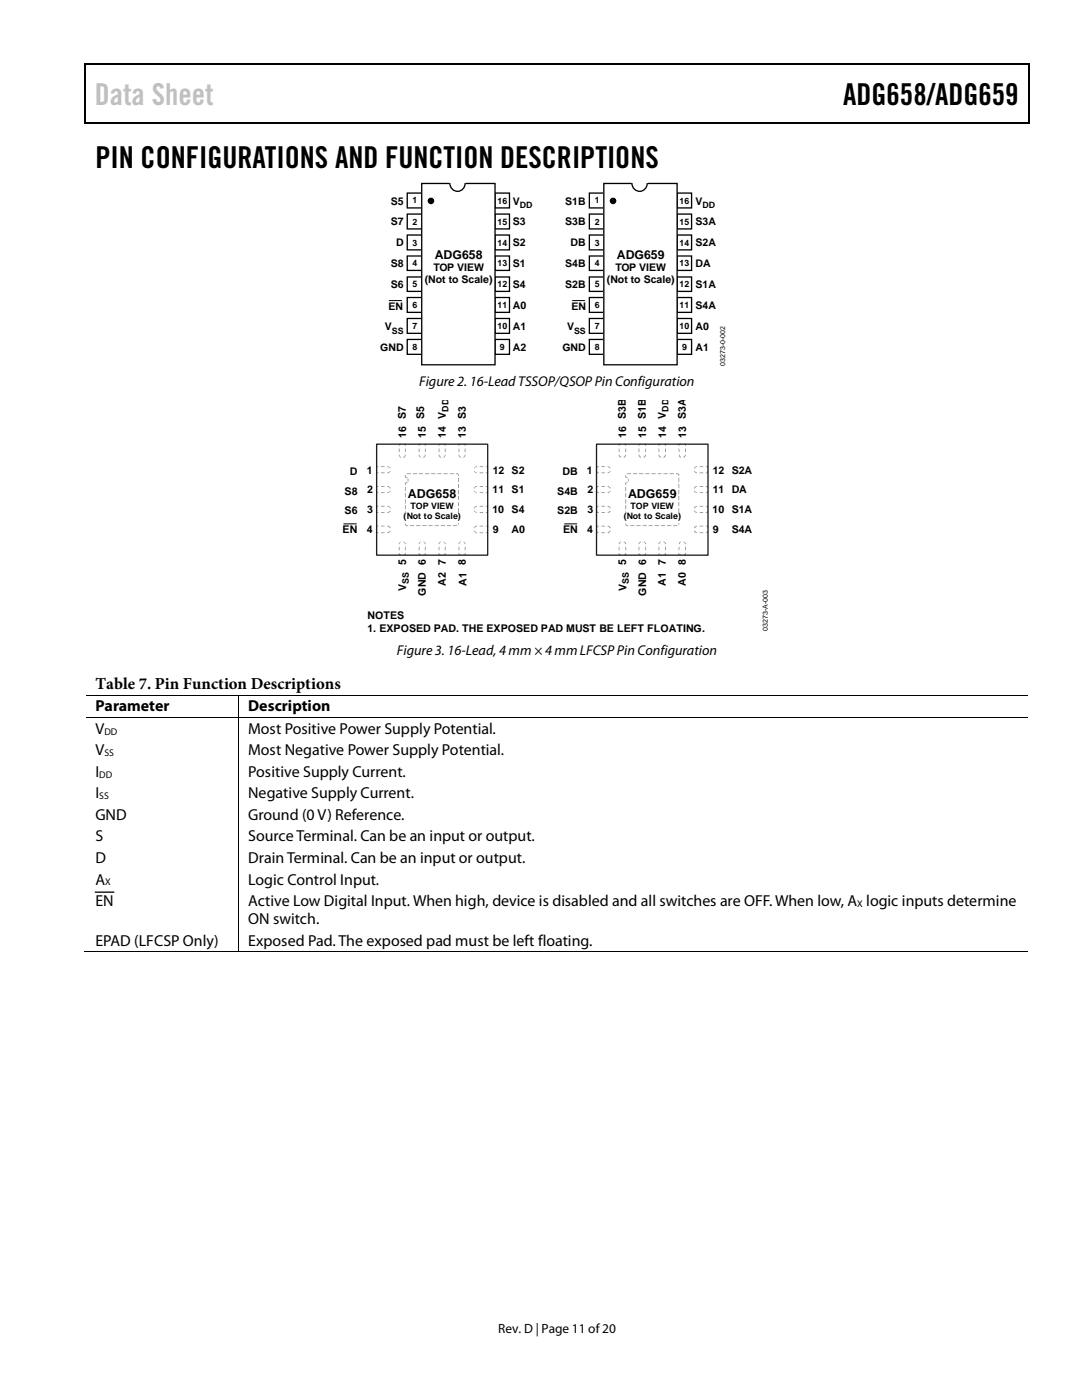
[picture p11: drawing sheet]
<svg xmlns="http://www.w3.org/2000/svg" width="216mm" height="279mm" viewBox="0 0 216 279" stroke-linecap="round" stroke-linejoin="round" font-family="sans-serif">
<path d="M16.9 12.7h.2v1h-.2zM16.9 12.7h.2v.3h-.2zM82.5 12.7h.3v.3h-.3zM205.1 12.7h.3v1h-.3zM205.1 12.7h.3v.3h-.3zM16.9 24.4h.2v.2h-.2zM82.3 24.4h.2v.2h-.2zM205.1 24.4h.3v.2h-.3z" fill="#000"/>
<path d="M17 13.7v10.7M17.1 12.8h65.4M82.8 12.8h122.3M205.2 13.7v10.7M17.1 24.5h188" fill="none" stroke="#000" stroke-width=".25"/>
<g fill="none" stroke="#000" stroke-width=".26">
<path d="M81.3 38.5h2.9v3h-2.9zM98.8 38.5h2.9v3h-2.9zM81.3 42.7h2.9v3h-2.9zM81.3 46.9h2.9v3h-2.9zM81.3 51.1h2.9v2.9h-2.9zM81.3 55.3h2.9v2.9h-2.9zM81.3 59.4h2.9v2.9h-2.9zM98.8 42.7h2.9v3h-2.9zM98.8 46.9h2.9v3h-2.9zM98.8 51.1h2.9v2.9h-2.9zM98.8 55.3h2.9v2.9h-2.9zM98.8 59.4h2.9v2.9h-2.9z"/>
<path d="M81.3 63.6h2.9v2.9h-2.9zM81.3 67.7h2.9v3h-2.9zM98.8 63.6h2.9v2.9h-2.9zM98.8 67.7h2.9v3h-2.9z"/>
</g>
<path d="M84.2 36.6h14.6v36.2h-14.6z" fill="#fff"/>
<path d="M84.2 36.6h14.6v36.2h-14.6z" fill="none" stroke="#000" stroke-width=".26"/>
<path d="M89.8 36.4h3v.5h-3z" fill="#fff"/>
<path d="M89.8 36.4h3v.5h-3z" fill="none" stroke="#fff" stroke-width=".26"/>
<path d="M89.8 36.5h3a1.54 1.54 0 0 1-1.5 1.7 1.54 1.54 0 0 1-1.5-1.7z" fill-rule="evenodd" fill="#fff"/>
<g fill="none" stroke="#000" stroke-width=".26">
<path d="M89.8 36.5a1.54 1.54 0 0 0 1.5 1.7 1.54 1.54 0 0 0 1.5-1.7M117.6 38.5h2.9v3h-2.9zM135.1 38.5h2.9v3h-2.9zM117.6 42.7h2.9v3h-2.9zM117.6 46.9h2.9v3h-2.9zM117.6 51.1h2.9v2.9h-2.9zM117.6 55.3h2.9v2.9h-2.9zM117.6 59.4h2.9v2.9h-2.9zM135.1 42.7h2.9v3h-2.9zM135.1 46.9h2.9v3h-2.9zM135.1 51.1h2.9v2.9h-2.9zM135.1 55.3h2.9v2.9h-2.9z"/>
<path d="M135.1 59.4h2.9v2.9h-2.9zM117.6 63.6h2.9v2.9h-2.9zM117.6 67.7h2.9v3h-2.9zM135.1 63.6h2.9v2.9h-2.9zM135.1 67.7h2.9v3h-2.9z"/>
<circle cx="86" cy="40.1" r=".52"/>
</g>
<circle cx="86" cy="40.1" r=".52" fill="#000"/>
<path d="M120.5 36.6h14.6v36.2h-14.6z" fill="#fff"/>
<path d="M120.5 36.6h14.6v36.2h-14.6z" fill="none" stroke="#000" stroke-width=".26"/>
<path d="M126.2 36.4h3v.5h-3z" fill="#fff"/>
<path d="M126.2 36.4h3v.5h-3z" fill="none" stroke="#fff" stroke-width=".26"/>
<path d="M126.1 36.5h3.1a1.54 1.54 0 0 1-1.6 1.7 1.54 1.54 0 0 1-1.5-1.7z" fill-rule="evenodd" fill="#fff"/>
<g fill="none" stroke="#000" stroke-width=".26">
<path d="M126.1 36.5a1.54 1.54 0 0 0 1.5 1.7 1.54 1.54 0 0 0 1.6-1.7"/>
<circle cx="122.3" cy="40.1" r=".52"/>
</g>
<circle cx="122.3" cy="40.1" r=".52" fill="#000"/>
<path d="M77.6 60h2.6M114.2 60h2.5M68.5 104.6h2.7" fill="none" stroke="#000" stroke-width=".2"/>
<g fill="#989897">
<path d="M92.5 110.6h.2v-.2h.2v.4h-.4z"/>
<path d="M91.5 110.4h.2v.2h.2v.2h-.4z"/>
<path d="M88.5 110.6h.2v-.2h.2v.4h-.4z"/>
<path d="M87.5 110.4h.2v.2h.3v.2h-.5z"/>
<path d="M84.5 110.6h.3v-.2h.2v.4h-.5z"/>
<path d="M83.5 110.4h.2v.2h.3v.2h-.5z"/>
<path d="M80.5 110.6h.3v-.2h.2v.4h-.5z"/>
<path d="M79.6 110.4h.1v.2h.3v.2h-.4z"/>
<path d="M92.5 88.6h.4v.4h-.2v-.3h-.2z"/>
<path d="M91.5 88.6h.4v.1h-.2v.3h-.2z"/>
<path d="M88.5 88.6h.4v.4h-.2v-.3h-.2z"/>
<path d="M87.5 88.6h.5v.1h-.3v.3h-.2z"/>
<path d="M84.5 88.6h.5v.4h-.2v-.3h-.3z"/>
<path d="M83.5 88.6h.5v.1h-.3v.3h-.2z"/>
<path d="M80.5 88.6h.5v.4h-.2v-.3h-.3z"/>
<path d="M79.6 88.6h.4v.1h-.3v.3h-.1z"/>
<path d="M75.1 106h.1v.2h.3v.2h-.4z"/>
<path d="M75.1 104.9h.4v.2h-.3v.2h-.1z"/>
<path d="M75.1 101.9h.1v.3h.3v.2h-.4z"/>
<path d="M75.1 101h.4v.1h-.3v.3h-.1z"/>
<path d="M75.1 98h.1v.2h.3v.2h-.4z"/>
<path d="M75.1 97h.4v.2h-.3v.2h-.1z"/>
<path d="M75.1 94h.1v.3h.3v.1h-.4z"/>
<path d="M75.1 93h.4v.2h-.3v.3h-.1z"/>
<path d="M97 106.2h.2v-.2h.2v.4h-.4z"/>
<path d="M97 104.9h.4v.4h-.2v-.2h-.2z"/>
<path d="M97 102.2h.2v-.3h.2v.5h-.4z"/>
<path d="M97 101h.4v.4h-.2v-.3h-.2z"/>
<path d="M97 98.2h.2v-.2h.2v.4h-.4z"/>
<path d="M97 97h.4v.4h-.2v-.2h-.2z"/>
<path d="M97 94.3h.2v-.3h.2v.4h-.4z"/>
<path d="M97 93h.4v.5h-.2v-.3h-.2z"/>
<path d="M80.8 94.9l.2-.1v.3l.3 .2v.2l-.5-.2z"/>
<path d="M81.4 95.5v.6z"/>
<path d="M80.8 96.3l.5-.1-.3 .3v.3l-.2-.1z"/>
<path d="M91.5 109.1h.2v.7h-.2zM92.7 109.1h.2v.7h-.2zM91.7 108.2h.3l-.3 .4h-.2zM92.5 108.1l.3 .3 .1 .2h-.2z"/>
<path d="M87.5 109.1h.2v.7h-.2zM88.7 109.1h.2v.7h-.2zM87.7 108.2h.3l-.3 .4h-.2zM88.5 108.1l.4 .3v.2h-.2z"/>
<path d="M83.5 109.1h.2v.7h-.2zM84.8 109.1h.2v.7h-.2zM83.7 108.2l.3-.1-.3 .5h-.2zM84.4 108.2h.3l.3 .4h-.2z"/>
<path d="M79.6 109.1h.1v.7h-.1zM80.8 109.1h.2v.7h-.2zM79.8 108.2l.2-.1-.3 .5h-.1zM80.5 108.2h.3l.2 .4h-.2z"/>
<path d="M92.7 90.8h.2l-.1 .2-.3 .4zM91.5 90.8h.2l.3 .4-.1 .2-.2-.2zM92.7 89.5h.2v.7h-.2zM91.5 89.5h.2v.7h-.2z"/>
<path d="M88.7 90.8h.2v.2l-.4 .4zM87.5 90.8h.2l.3 .4v.2l-.3-.2zM88.7 89.5h.2v.7h-.2zM87.5 89.5h.2v.7h-.2z"/>
<path d="M84.8 90.8h.2l-.1 .2-.4 .4-.1-.2zM83.5 90.8h.2l.3 .6-.3-.2zM84.8 89.5h.2v.7h-.2zM83.5 89.5h.2v.7h-.2z"/>
<path d="M80.8 90.8h.2l-.1 .2-.4 .4v-.2zM79.6 90.8h.1l.3 .6-.2-.2zM80.8 89.5h.2v.7h-.2zM79.6 89.5h.1v.7h-.1z"/>
<path d="M77.3 106.2h.2l.3-.3 .2 .1-.4 .3-.3 .1zM76 106.2h.7v.2h-.7zM77.3 104.9l.3 .1 .4 .3-.2 .1-.3-.3h-.2zM76 104.9h.7v.2h-.7z"/>
<path d="M77.3 102.2l.5-.3 .2 .1-.4 .3-.3 .1zM76 102.2h.7v.2h-.7zM77.3 101h.3l.4 .4-.2 .1-.3-.3-.2-.1zM76 101h.7v.1h-.7z"/>
<path d="M77.3 98.2l.7-.2-.4 .3-.3 .1zM76 98.2h.7v.2h-.7zM77.3 97l.3 .1 .4 .3-.2 .1-.3-.3h-.2zM76 97h.7v.2h-.7z"/>
<path d="M77.3 94.3l.7-.3-.4 .4h-.3zM76 94.3h.7v.1h-.7zM77.3 93l.3 .1 .4 .4-.7-.3zM76 93h.7v.2h-.7z"/>
<path d="M94.6 106l.2-.1 .4 .5-.5-.2zM95.7 106.2h.7v.2h-.7zM94.7 105.1l.5-.2v.2h-.3l-.1 .3-.2-.1zM95.7 104.9h.7v.2h-.7z"/>
<path d="M95.7 102.2h.7v.2h-.7zM94.6 101.9h.2l.4 .5-.5-.3zM94.7 101.2l.5-.2v.1l-.3 .1-.1 .3-.2-.1zM95.7 101h.7v.1h-.7z"/>
<path d="M95.7 98.2h.7v.2h-.7zM94.6 98h.2l.4 .4-.5-.2zM94.7 97.2l.5-.2v.2h-.3l-.1 .3-.2-.1zM95.7 97h.7v.2h-.7z"/>
<path d="M95.7 94.3h.7v.1h-.7zM94.6 94h.2l.4 .4-.5-.2zM94.7 93.2l.5-.2v.2l-.6 .3zM95.7 93h.7v.2h-.7z"/>
<path d="M90.3 104.9h.9zM89.2 104.9h.8l-.7 .1zM88 104.9h.8l-.8 .1zM86.7 104.9h.9l-.8 .1zM85.5 104.9h.9l-.8 .1zM84.2 104.9h.9zM83 104.9h.9zM81.8 104.9h.9zM80.8 104.5l.3 .3h.3v.2a.43 .43 0 0 1-.6-.5zM91.4 103.9h.2l-.1 .8zM80.8 103.3h.2v.8l-.2-.1zM91.4 102.6l.2 .1-.1 .8zM80.8 102.1h.2v.8l-.2-.1zM91.4 101.5h.2v.8l-.2-.1zM80.8 100.9h.2v.7h-.2zM91.4 100.2h.2v.8h-.2zM80.8 99.6l.2 .1-.1 .8zM91.4 99h.2v.8l-.2-.1zM80.8 98.4l.2 .1-.1 .8zM91.4 97.8l.2 .1-.1 .8zM80.8 97.2l.2 .1-.1 .7zM91.4 96.6h.2l-.1 .8zM91.4 95.3l.2 .1-.1 .8zM91 94.5v-.1a.42 .42 0 0 1 .6 .6zM89.7 94.5h.9l-.8 .1zM88.5 94.5h.9l-.8 .1zM87.3 94.5h.8l-.8 .1zM86 94.5h.9zM84.8 94.5h.9zM83.5 94.5h.9zM82.4 94.5h.9l-.8 .1zM81.2 94.5h.8l-.8 .1z"/>
</g>
<path d="M75.2 88.6h22.1v22.2h-22.1z" fill="none" stroke="#231f20" stroke-width=".26"/>
<path d="M80.7 102.2h11.1v2h-11.1z" fill="#fff"/>
<path d="M112.6 104.6h2.5" fill="none" stroke="#000" stroke-width=".2"/>
<g fill="#989897">
<path d="M136.4 110.6h.3v-.2h.2v.4h-.5z"/>
<path d="M135.4 110.4h.1v.2h.3v.2h-.4z"/>
<path d="M132.4 110.6h.3v-.2h.2v.4h-.5z"/>
<path d="M131.4 110.4h.2v.2h.2v.2h-.4z"/>
<path d="M128.5 110.6h.2v-.2h.2v.4h-.4z"/>
<path d="M127.4 110.4h.2v.2h.3v.2h-.5z"/>
<path d="M124.5 110.6h.3v-.2h.1v.4h-.4z"/>
<path d="M123.4 110.4h.2v.2h.3v.2h-.5z"/>
<path d="M136.4 88.6h.5v.4h-.2v-.3h-.3z"/>
<path d="M135.4 88.6h.4v.1h-.3v.3h-.1z"/>
<path d="M132.4 88.6h.5v.4h-.2v-.3h-.3z"/>
<path d="M131.4 88.6h.4v.1h-.2v.3h-.2z"/>
<path d="M128.5 88.6h.4v.4h-.2v-.3h-.2z"/>
<path d="M127.4 88.6h.5v.1h-.3v.3h-.2z"/>
<path d="M124.5 88.6h.4v.4h-.1v-.3h-.3z"/>
<path d="M123.4 88.6h.5v.1h-.3v.3h-.2z"/>
<path d="M119 106h.2v.2h.3v.2h-.5z"/>
<path d="M119 104.9h.5v.2h-.3v.2h-.2z"/>
<path d="M119 101.9h.2v.3h.3v.2h-.5z"/>
<path d="M119 101h.5v.1h-.3v.3h-.2z"/>
<path d="M119 98h.2v.2h.3v.2h-.5z"/>
<path d="M119 97h.5v.2h-.3v.2h-.2z"/>
<path d="M119 94h.2v.3h.3v.1h-.5z"/>
<path d="M119 93h.5v.2h-.3v.3h-.2z"/>
<path d="M140.8 106.2h.3v-.2h.2v.4h-.5z"/>
<path d="M140.8 104.9h.5v.4h-.2v-.2h-.3z"/>
<path d="M140.8 102.2h.3v-.3h.2v.5h-.5z"/>
<path d="M140.8 101h.5v.4h-.2v-.3h-.3z"/>
<path d="M140.8 98.2h.3v-.2h.2v.4h-.5z"/>
<path d="M140.8 97h.5v.4h-.2v-.2h-.3z"/>
<path d="M140.8 94.3h.3v-.3h.2v.4h-.5z"/>
<path d="M140.8 93h.5v.5h-.2v-.3h-.3z"/>
<path d="M124.8 94.8l.5 .6-.1 .1-.4-.2z"/>
<path d="M125.3 95.5a.3 .3 0 0 1 .2 .3 .3 .3 0 0 1-.2 .3z"/>
<path d="M124.8 96.3h.5l-.4 .2v.3z"/>
<path d="M135.4 109.1h.2l-.1 .7h-.1zM136.7 109.1h.2v.7h-.2zM135.6 108.2h.3l-.3 .4h-.2zM136.3 108.2h.4l.2 .4h-.2z"/>
<path d="M131.4 109.1h.2v.7h-.2zM132.7 109.1h.2v.7h-.2zM131.6 108.2h.3l-.3 .4h-.2zM132.4 108.2h.3l.2 .4h-.2z"/>
<path d="M127.4 109.1h.2v.7h-.2zM128.7 109.1h.2v.7h-.2zM127.6 108.2h.3l-.3 .4h-.2zM128.4 108.2h.3l.2 .4h-.2z"/>
<path d="M123.4 109.1h.2v.7h-.2zM124.8 109.1h.1v.7h-.1zM123.7 108.2h.3l-.4 .4h-.2zM124.4 108.2h.3l.2 .4h-.1z"/>
<path d="M136.7 90.8h.2l-.1 .2-.4 .4-.1-.2zM135.4 90.8h.2l.3 .4-.1 .2-.2-.2zM136.7 89.5h.2v.7h-.2zM135.4 89.5h.1l.1 .7h-.2z"/>
<path d="M132.7 90.8h.2l-.1 .2-.4 .4v-.2zM131.4 90.8h.2l.3 .4-.1 .2-.2-.2zM132.7 89.5h.2v.7h-.2zM131.4 89.5h.2v.7h-.2z"/>
<path d="M128.7 90.8h.2v.2l-.4 .4-.1-.2zM127.4 90.8h.2l.3 .4v.2l-.3-.2zM128.7 89.5h.2v.7h-.2zM127.4 89.5h.2v.7h-.2z"/>
<path d="M124.8 90.8h.1v.2l-.4 .4-.1-.2zM123.4 90.8h.2l.4 .4-.1 .2-.2-.2zM124.8 89.5h.1v.7h-.1zM123.4 89.5h.2v.7h-.2z"/>
<path d="M121.2 106.2l.5-.3 .2 .1-.4 .3-.3 .1zM120 106.2h.7v.2h-.7zM121.2 104.9l.5 .2 .2 .2-.2 .1-.5-.3zM120 104.9h.7v.2h-.7z"/>
<path d="M121.2 102.2l.5-.3 .2 .1-.4 .3-.3 .1zM120 102.2h.7v.2h-.7zM121.2 101l.5 .2 .2 .2-.2 .1-.5-.4zM120 101h.7v.1h-.7z"/>
<path d="M121.2 98.2l.7-.2-.4 .3-.3 .1zM120 98.2h.7v.2h-.7zM121.2 97l.5 .2 .2 .2-.2 .1-.5-.3zM120 97h.7v.2h-.7z"/>
<path d="M121.2 94.3l.7-.3-.4 .4h-.3zM120 94.3h.7v.1h-.7zM121.2 93l.5 .2 .2 .3-.7-.3zM120 93h.7v.2h-.7z"/>
<path d="M138.5 106l.1-.1 .5 .3v.2l-.5-.2zM139.6 106.2h.7v.2h-.7zM138.6 105.1l.5-.2v.2l-.5 .3-.1-.1zM139.6 104.9h.7v.2h-.7z"/>
<path d="M139.6 102.2h.7v.2h-.7zM138.5 101.9l.6 .3v.2l-.5-.3zM138.6 101.2l.5-.2v.1l-.5 .4-.1-.1zM139.6 101h.7v.1h-.7z"/>
<path d="M139.6 98.2h.7v.2h-.7zM138.5 98l.6 .2v.2l-.5-.2zM138.6 97.2l.5-.2v.2l-.5 .3-.1-.1zM139.6 97h.7v.2h-.7z"/>
<path d="M139.6 94.3h.7v.1h-.7zM138.5 94l.6 .3v.1l-.5-.2zM138.6 93.2l.5-.2v.2l-.6 .3zM139.6 93h.7v.2h-.7z"/>
<path d="M134.3 104.9h.9l-.8 .1zM133.1 104.9h.8zM131.8 104.9h.9zM130.6 104.9h.9zM129.5 104.9h.7l-.7 .1zM128.2 104.9h.9l-.8 .1zM127 104.9h.9l-.8 .1zM125.8 104.9h.8l-.8 .1zM124.8 104.5l.2 .3 .4 .1-.1 .1a.42 .42 0 0 1-.5-.5zM135.4 103.9h.1l-.1 .8zM124.8 103.3h.1v.8zM135.4 102.6l.1 .1-.1 .8zM124.8 102l.1 .1v.8zM135.4 101.4l.1 .1-.1 .8zM124.8 100.8l.1 .1v.8zM135.4 100.2h.1l-.1 .8zM124.8 99.6l.1 .1v.8zM135.4 99h.1l-.1 .8zM124.8 98.4l.1 .1v.8zM135.4 97.8l.1 .1-.1 .8zM124.8 97.2l.1 .1v.8zM135.4 96.6h.1l-.1 .8zM135.4 95.3l.1 .1-.1 .8zM134.8 94.5l.1-.1a.43 .43 0 0 1 .6 .6l-.3-.3zM133.6 94.5h.9zM132.4 94.5h.8zM131.2 94.5h.8l-.7 .1zM130 94.5h.9l-.8 .1zM128.8 94.5h.8l-.8 .1zM127.5 94.5h.9l-.8 .1zM126.3 94.5h.9zM125 94.5h.9z"/>
</g>
<path d="M119 88.6h22.3v22.2h-22.3z" fill="none" stroke="#231f20" stroke-width=".26"/>
<path d="M124.6 102.2h11v2h-11z" fill="#fff"/>
<path d="M17.1 138.7h30.4M47.6 138.8v4.4M47.7 138.7h157.4M17.1 143.3h30.4M47.6 143.3v46.6M47.7 143.3h157.4M16.9 190h30.6M47.7 190h157.4" fill="none" stroke="#000" stroke-width=".2"/>
<path d="M47.5 138.6h.2v.2h-.2zM47.5 143.2h.2v.1h-.2zM47.5 189.9h.2v.2h-.2z" fill="#000"/>
<path d="M19 178.1h3.7" fill="none" stroke="#000" stroke-width=".25"/>
<text font-size="6" fill="#c1c1c1" x="18.9" y="20.9">Data Sheet</text>
<g font-size="6">
<text x="168.2" y="20.9">ADG658/ADG659</text>
<text x="19" y="33.6">PIN CONFIGURATIONS AND FUNCTION DESCRIPTIONS</text>
</g>
<text font-size="3.3" x="19" y="137.4">Table 7. Pin Function Descriptions</text>
<g font-size="3.2">
<text x="19" y="142">Parameter</text>
<text x="49.5" y="142">Description</text>
<text x="19" y="146.5">V</text>
<text x="49.5" y="146.5">Most Positive Power Supply Potential.</text>
<text x="19" y="150.7">V</text>
<text x="19" y="155.1">I</text>
<text x="49.5" y="150.7">Most Negative Power Supply Potential.</text>
<text x="49.5" y="155.1">Positive Supply Current.</text>
<text x="19" y="159.3">I</text>
<text x="49.5" y="159.3">Negative Supply Current.</text>
<text x="19" y="163.7">GND</text>
<text x="19" y="167.9">S</text>
<text x="49.5" y="163.7">Ground (0 V) Reference.</text>
<text x="49.5" y="167.9">Source Terminal. Can be an input or output.</text>
<text x="19" y="172.3">D</text>
<text x="49.5" y="172.3">Drain Terminal. Can be an input or output.</text>
<text x="19" y="176.5">A</text>
<text x="49.5" y="176.5">Logic Control Input.</text>
<text x="19" y="180.9">EN</text>
<text x="49.5" y="180.8">Active Low Digital Input. When high, device is disabled and all switches are OFF. When low, A logic inputs determine</text>
<text x="49.5" y="184.4">ON switch.</text>
<text x="19" y="188.7">EPAD (LFCSP Only)</text>
<text x="49.5" y="188.7">Exposed Pad. The exposed pad must be left floating.</text>
</g>
<g font-size="2.8">
<text x="83.6" y="77">Figure 2. 16-Lead TSSOP/QSOP Pin Configuration</text>
<text x="79.2" y="130.8">Figure 3. 16-Lead,4 mm × 4 mm LFCSPPin Configuration</text>
</g>
<text font-size="2.7" x="99.4" y="266">Rev. D | Page 11 of20</text>
<g font-size="2.5">
<text x="81.4" y="99.4">ADG658</text>
<text x="125.3" y="99.4">ADG659</text>
</g>
<g font-size="2.4">
<text x="86.8" y="51.6">ADG658</text>
<text x="123.1" y="51.6">ADG659</text>
</g>
<g font-size="2.1">
<text x="78" y="40.9">S5</text>
<text x="102.4" y="40.9">V</text>
<text x="112.8" y="40.9">S1B</text>
<text x="138.8" y="40.9">V</text>
<text x="78" y="45">S7</text>
<text x="102.4" y="45">S3</text>
<text x="112.8" y="45">S3B</text>
<text x="138.8" y="45">S3A</text>
<text x="78" y="53.3">S8</text>
<text x="79" y="49.1">D</text>
<text x="102.4" y="49.1">S2</text>
<text x="102.4" y="53.3">S1</text>
<text x="112.8" y="53.3">S4B</text>
<text x="113.9" y="49.1">DB</text>
<text x="138.8" y="49.1">S2A</text>
<text x="138.8" y="53.3">DA</text>
<text x="78" y="57.4">S6</text>
<text x="84.8" y="56.5">(Not to Scale)</text>
<text x="86.5" y="54">TOP VIEW</text>
<text x="102.4" y="57.4">S4</text>
<text x="112.8" y="57.4">S2B</text>
<text x="121.1" y="56.5">(Not to Scale)</text>
<text x="122.8" y="54">TOP VIEW</text>
<text x="138.8" y="57.4">S1A</text>
<text x="76.8" y="65.9">V</text>
<text x="77.5" y="61.9">EN</text>
<text x="102.4" y="61.7">A0</text>
<text x="102.4" y="65.9">A1</text>
<text x="113.1" y="65.9">V</text>
<text x="114.1" y="61.8">EN</text>
<text x="138.8" y="65.9">A0</text>
<text x="138.8" y="61.7">S4A</text>
<text x="75.9" y="70">GND</text>
<text x="102.4" y="70">A2</text>
<text x="112.2" y="70">GND</text>
<text x="138.8" y="70">A1</text>
<text x="89" y="83.5" transform="rotate(-90 89 83.5)">V</text>
<text x="132.9" y="83.5" transform="rotate(-90 132.9 83.5)">V</text>
<text x="81" y="87.3" transform="rotate(-90 81 87.3)">16 S7</text>
<text x="85" y="87.4" transform="rotate(-90 85 87.4)">15 S5</text>
<text x="89" y="87.4" transform="rotate(-90 89 87.4)">14</text>
<text x="93" y="87.3" transform="rotate(-90 93 87.3)">13 S3</text>
<text x="124.9" y="87.3" transform="rotate(-90 124.9 87.3)">16 S3B</text>
<text x="128.9" y="87.4" transform="rotate(-90 128.9 87.4)">15 S1B</text>
<text x="132.9" y="87.4" transform="rotate(-90 132.9 87.4)">14</text>
<text x="136.9" y="87.3" transform="rotate(-90 136.9 87.3)">13 S3A</text>
<text x="69.8" y="94.8">D</text>
<text x="73.2" y="94.5">1</text>
<text x="98.3" y="94.5">12 S2</text>
<text x="112.3" y="94.8">DB</text>
<text x="117.1" y="94.5">1</text>
<text x="142.2" y="94.5">12 S2A</text>
<text x="68.8" y="98.7">S8</text>
<text x="73.3" y="98.5">2</text>
<text x="98.3" y="98.5">11 S1</text>
<text x="111.2" y="98.7">S4B</text>
<text x="117.2" y="98.5">2</text>
<text x="142.2" y="98.5">11 DA</text>
<text x="68.4" y="106.5">EN</text>
<text x="68.8" y="102.6">S6</text>
<text x="73.2" y="106.5">4</text>
<text x="73.3" y="102.5">3</text>
<text x="98.3" y="102.4">10</text>
<text x="98.3" y="106.3">9</text>
<text x="102.1" y="102.4">S4</text>
<text x="102.1" y="106.3">A0</text>
<text x="111.2" y="102.6">S2B</text>
<text x="112.4" y="106.5">EN</text>
<text x="117.1" y="106.5">4</text>
<text x="117.2" y="102.5">3</text>
<text x="142.2" y="102.4">10</text>
<text x="142.3" y="106.3">9</text>
<text x="146" y="102.4">S1A</text>
<text x="146" y="106.3">S4A</text>
<text x="81" y="112.8" transform="rotate(-90 81 112.8)">5</text>
<text x="89" y="112.8" transform="rotate(-90 89 112.8)">7</text>
<text x="92.9" y="112.7" transform="rotate(-90 92.9 112.7)">8</text>
<text x="124.9" y="112.8" transform="rotate(-90 124.9 112.8)">5</text>
<text x="132.9" y="112.8" transform="rotate(-90 132.9 112.8)">7</text>
<text x="136.9" y="112.7" transform="rotate(-90 136.9 112.7)">8</text>
<text x="81.1" y="117.9" transform="rotate(-90 81.1 117.9)">V</text>
<text x="85" y="118.8" transform="rotate(-90 85 118.8)">GND 6</text>
<text x="89" y="116.9" transform="rotate(-90 89 116.9)">A2</text>
<text x="93.1" y="116.9" transform="rotate(-90 93.1 116.9)">A1</text>
<text x="125" y="117.9" transform="rotate(-90 125 117.9)">V</text>
<text x="128.9" y="118.8" transform="rotate(-90 128.9 118.8)">GND 6</text>
<text x="132.9" y="116.9" transform="rotate(-90 132.9 116.9)">A1</text>
<text x="136.9" y="116.9" transform="rotate(-90 136.9 116.9)">A0</text>
<text x="73.3" y="123.5">NOTES</text>
<text x="73.3" y="126.1">1. EXPOSED PAD. THE EXPOSED PAD MUST BE LEFT FLOATING.</text>
</g>
<g font-size="1.9">
<text x="20.8" y="146.6">DD</text>
<text x="19.8" y="155.2">DD</text>
<text x="20.8" y="150.9">SS</text>
<text x="19.8" y="159.5">SS</text>
<text x="21" y="176.7">X</text>
<text x="171.1" y="181">X</text>
</g>
<g font-size="1.8">
<text x="89.5" y="82.1" transform="rotate(-90 89.5 82.1)">DD</text>
<text x="133.4" y="82.1" transform="rotate(-90 133.4 82.1)">DD</text>
<text x="81.9" y="101.5">TOP VIEW</text>
<text x="125.8" y="101.5">TOP VIEW</text>
<text x="80.5" y="103.7">(Not to Scale)</text>
<text x="124.5" y="103.7">(Not to Scale)</text>
<text x="81.6" y="116.5" transform="rotate(-90 81.6 116.5)">SS</text>
<text x="125.5" y="116.5" transform="rotate(-90 125.5 116.5)">SS</text>
</g>
<g font-size="1.7">
<text x="82.3" y="40.5">1</text>
<text x="99.3" y="40.7">16</text>
<text x="103.8" y="41.6">DD</text>
<text x="118.7" y="40.5">1</text>
<text x="135.6" y="40.7">16</text>
<text x="140.2" y="41.6">DD</text>
<text x="82.3" y="44.9">2</text>
<text x="99.3" y="44.9">15</text>
<text x="118.7" y="44.9">2</text>
<text x="135.6" y="44.9">15</text>
<text x="82.3" y="49.1">3</text>
<text x="82.3" y="53.2">4</text>
<text x="99.3" y="49.1">14</text>
<text x="99.3" y="53.2">13</text>
<text x="118.7" y="49.1">3</text>
<text x="118.7" y="53.2">4</text>
<text x="135.6" y="49.1">14</text>
<text x="135.6" y="53.2">13</text>
<text x="82.3" y="57.3">5</text>
<text x="99.3" y="57.3">12</text>
<text x="118.7" y="57.3">5</text>
<text x="135.6" y="57.3">12</text>
<text x="82.3" y="61.4">6</text>
<text x="82.3" y="65.6">7</text>
<text x="99.3" y="61.4">11</text>
<text x="99.3" y="65.6">10</text>
<text x="118.7" y="65.6">7</text>
<text x="118.7" y="61.4">6</text>
<text x="135.6" y="61.4">11</text>
<text x="135.6" y="65.6">10</text>
<text x="78.2" y="66.6">SS</text>
<text x="82.3" y="69.8">8</text>
<text x="99.8" y="69.8">9</text>
<text x="114.5" y="66.6">SS</text>
<text x="118.7" y="69.8">8</text>
<text x="136.1" y="69.8">9</text>
</g>
<g font-size="1.4">
<text x="144.7" y="73" transform="rotate(-90 144.7 73)">03273-0-002</text>
<text x="153.2" y="125.9" transform="rotate(-90 153.2 125.9)">03273-A-003</text>
</g>
</svg>
